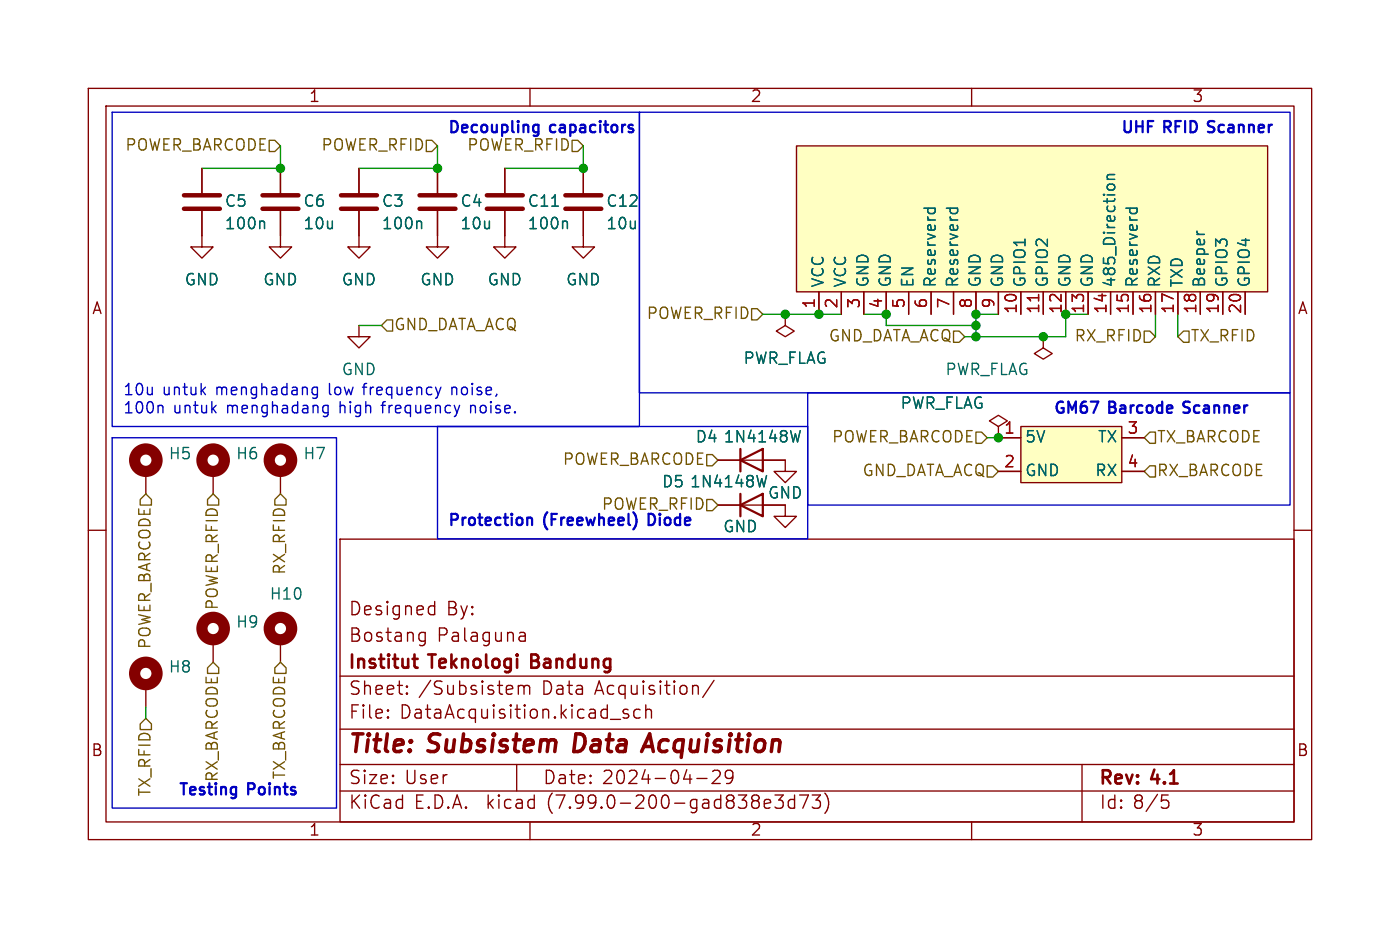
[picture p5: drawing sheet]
<svg xmlns="http://www.w3.org/2000/svg" width="158mm" height="105mm" viewBox="0 0 158 105" stroke-linecap="round" stroke-linejoin="round" font-family="sans-serif">
<g fill="none" stroke="#840000" stroke-width=".15">
<path d="M10 10h138.5v85h-138.5zM12 12h134.5v81h-134.5zM22.9 19.1v2.7M31.7 19.1v2.7M40.6 19.1v2.7M49.5 19.1v2.7M57.1 19.1v2.7M60 10v2M66 19.1v2.7M90.2 16.5h53.3v16.5h-53.3zM110 10v2M22.9 23.9v4h1.2l-1.2 1.3-1.3-1.3h1.3"/>
<path d="M31.7 23.9v4h1.3l-1.3 1.3-1.2-1.3h1.2M40.6 36.8v1.3h1.3l-1.3 1.3-1.2-1.3h1.2M40.6 23.9v4h1.3l-1.3 1.3-1.2-1.3h1.2M49.5 23.9v4h1.3l-1.3 1.3-1.2-1.3h1.2M57.1 23.9v4h1.3l-1.3 1.3-1.2-1.3h1.2M66 23.9v4h1.3l-1.3 1.3-1.2-1.3h1.2M88.9 35.6v1.2l1 .7-1 .6-1-.6 1-.7M88.9 35.6h.1M92.7 33v2.6M95.2 33v2.6M97.8 33v2.6M100.3 33v2.6"/>
<path d="M102.9 33v2.6M105.4 33v2.6M107.9 33v2.6M110.5 33v2.6M113 33v2.6M115.6 33v2.6M118.1 38.1v1.3l1 .6-1 .6-1-.6 1-.6M118.1 38.1h.1M118.1 33v2.6M120.6 33v2.6M123.2 33v2.6M125.7 33v2.6"/>
<path d="M128.3 33v2.6M130.8 33v2.6M133.3 33v2.6M135.9 33v2.6M138.4 33v2.6M141 33v2.6M10 60h2M16.5 53.3v2.6M24.1 53.3v2.6M31.7 53.3v2.6M81.3 57.2h7.6v1.2h1.3l-1.3 1.3-1.3-1.3h1.3M81.3 52.1h7.6v1.2h1.3l-1.3 1.3-1.3-1.3h1.3"/>
<path d="M113 48.3l1-.7-1-.6-1 .6 1 .7v1.2M113 49.5h.1M113 49.5h2.6M113 53.3h2.6M115.6 48.3h11.4v6.3h-11.4zM127 49.5h2.5M127 53.3h2.5M146.5 60h2M16.5 77.5v2.5M24.1 72.4v2.5M31.7 72.4v2.5M38.5 61h108v32h-108z"/>
<path d="M38.5 76.5h108M46.1 78.4v.1v.1M46.1 77.6v.1v.1M47.7 71.6h.4M48.1 71.6v1.2a.41 .41 0 0 1-.5 .3M48.1 72.5l-.4 .1M48.8 68.6h.4M49.2 68.1v1.5M49.2 69.5l-.4 .1M58.7 77.6v1M58.7 77.7a.37 .37 0 0 1 .6 .1M59 71.6h.3l.2 .2v.8"/>
<path d="M59.3 77.8l.2-.2h.4l.1 .2v.8M59.3 77.8v.8M59.5 72.5l-.5 .1M59.5 71.9l-.5 .1M73.1 79.8v1.5M78.8 77.6l.3 .2v.8M80.8 77l-1.2 1.9M38.5 89.5h108M38.5 86.5h108M38.5 82.5h108M43.9 81.1l.1 .1-.1 .1M43.9 80.3l.1 .1-.1 .1"/>
<path d="M58.5 86.5v3M60 93v2M69.1 81.4h1.2M71.1 80.3h-.3l-.3 .2 .1 .2 .5 .1 .1 .2-.1 .2-.1 .1-.5-.1M72.5 80.3h-.5l-.2 .2v.5l.1 .2 .1 .1 .5-.1M73.1 80.4a.37 .37 0 0 1 .7 .1v.8M78.9 88.1h1.1M81.5 87.3v.1v.4l-.9 .9h.9M82.2 87.3l-.1 .5 .2 .2 .4 .1 .3-.3M82.9 87.3a.99 .99 0 0 1-.4 1.4h-.2M87.7 90h1l-.5 .5a.41 .41 0 0 1 .5 .3v.4l-.2 .2-.5 .1-.3-.2M90 90.5h-.5l-.3 .2v.5l.2 .2 .1 .1 .5-.1"/>
<path d="M90 90v1.5M90.5 90h1l-.6 1.5M92 90h.9l-.5 .5a.41 .41 0 0 1 .5 .3v.4l-.2 .2-.5 .1-.2-.2M93.4 89.7a1.72 1.72 0 0 1 0 2.3M110 93v2M122.5 86.5v6.5M131.7 90.5h.3l.3 .3v.4l-.1 .2-.5 .1"/>
</g>
<path d="M72.9 84.5h.9M73.5 83l-.9 2" fill="none" stroke="#840000" stroke-width=".4"/>
<path d="M46.7 74.6h.6M47.1 75.6h.2" fill="none" stroke="#840000" stroke-width=".3"/>
<path d="M20.8 23.6h4.1M20.8 22.1h4.1M29.7 23.6h4.1M29.7 22.1h4.1M38.6 23.6h4.1M38.6 22.1h4.1M47.5 23.6h4.1M47.5 22.1h4.1M55.1 23.6h4.1M55.1 22.1h4.1M64 23.6h4.1M64 22.1h4.1" fill="none" stroke="#840000" stroke-width=".51"/>
<g fill="none" stroke="#006464" stroke-width=".15">
<path d="M126.2 19.8h-.8a.35 .35 0 0 0 .1 .5M29.8 25l.1 .2v.7M47.5 25l.2 .2v.7M64.1 25l.1 .2v.7M104.6 23.6h1.3M105.1 23.6l-.1 .3M105.8 23.6l.1 .3M107.1 23.6h1.3M107.6 23.6v.3M108.4 23.6v.3M125.4 21.3a.35 .35 0 0 1 .2-.5h.4a.35 .35 0 0 1 .2 .5M125.4 20.3h.8"/>
<path d="M127.5 23.6h1.2M128 23.6l-.1 .3M128.7 23.6v.3M135.5 26.2v.1M86.8 53.8l-.3 1.3M90.6 48.7l-.3 1.3"/>
</g>
<g fill="none" stroke="#840000" stroke-width="1.3">
<circle cx="16.5" cy="52.1" r="1.27"/>
<circle cx="24.1" cy="52.1" r="1.27"/>
<circle cx="31.7" cy="52.1" r="1.27"/>
<circle cx="16.5" cy="76.2" r="1.27"/>
<circle cx="24.1" cy="71.1" r="1.27"/>
<circle cx="31.7" cy="71.1" r="1.27"/>
</g>
<path d="M83.8 52.1l2.6-1.3v2.5zM83.8 57.2l2.6-1.3v2.5zM83.8 50.8v2.5M83.8 55.9v2.5" fill="none" stroke="#840000" stroke-width=".25"/>
<g fill="#ffffc2" stroke="#ffffc2" stroke-width=".11">
<path d="M115.6 48.3h11.4v6.3h-11.4z"/>
<path d="M90.2 16.5h53.3v16.5h-53.3z"/>
</g>
<path d="M117.6 33.3v.7" fill="none" stroke="#a90000" stroke-width=".15"/>
<g fill="none" stroke="#725600" stroke-width=".15">
<path d="M30.5 15.9h.6l.6 .6-.6 .6h-.6zM48.3 15.9h.6l.6 .6-.6 .6h-.6zM64.8 15.9h.6l.6 .6-.6 .6h-.6zM43.8 36.2h.6v1.3h-.6l-.6-.7zM85.1 34.9h.6l.7 .7-.7 .6h-.6zM107.9 37.5h.7l.6 .6-.6 .6h-.7zM129.5 37.5h.7l.6 .6-.6 .6h-.7zM134 37.5h.6v1.2h-.6l-.7-.6zM16.5 55.9l.6 .6v.7h-1.2v-.7zM24.1 55.9l.7 .6v.7h-1.3v-.7zM31.7 55.9l.7 .6v.7h-1.3v-.7zM80 56.5h.6l.7 .7-.7 .6h-.6z"/>
<path d="M80 51.4h.6l.7 .7-.7 .6h-.6zM110.5 48.9h.6l.7 .6-.7 .7h-.6zM111.8 52.7h.6l.6 .6-.6 .7h-.6zM130.2 52.7h.6v1.3h-.6l-.7-.7zM130.2 48.9h.6v1.3h-.6l-.7-.7zM23.5 75.6l.6-.7 .7 .7v.6h-1.3zM31.7 74.9l.7 .7v.6h-1.3v-.6zM15.9 81.9l.6-.6 .6 .6v.7h-1.2z"/>
</g>
<path d="M60.8 14.1l.2 .1M61 14.1l-.1 1.2M61 14.9l-.2 .1M59.9 58.6h.2l.1 .1v.7" fill="none" stroke="#0000c2" stroke-width=".25"/>
<g fill="none" stroke="#0000c2" stroke-width=".15">
<path d="M12.7 12.7h59.7v35.6h-59.7zM72.4 12.7h73.6v31.8h-73.6zM12.7 49.5h25.4v41.9h-25.4zM18.4 45.9v.8M35.3 44.4l.3 .3 .3-.1M35.9 43.8v1a.34 .34 0 0 1-.5 .2M35.9 43.9l-.3-.1-.3 .3M36.5 46.5l.3 .2h.3M37.1 45.9v1a.34 .34 0 0 1-.5 .2M37.1 45.9h-.3l-.3 .2M49.5 48.3h41.9v12.7h-41.9zM49.9 43.8l-.3 .9"/>
<path d="M52 45.9l-.3 .8M91.4 44.5h54.6v12.7h-54.6z"/>
</g>
<path d="M31.7 16.5v2.6h-8.8M49.5 16.5v2.6h-8.9M66 16.5v2.6h-8.9M40.6 36.8h2.6M86.4 35.6h8.8M97.8 35.6h2.5v1.2h10.2M113 35.6h-2.5v2.5M123.2 35.6h-2.6v2.5h-11.4M130.8 35.6v2.5M133.3 35.6v2.5M111.8 49.5h1.2M16.5 80v1.3" fill="none" stroke="#009600" stroke-width=".15"/>
<g fill="#009600" stroke="#009600" stroke-width=".15">
<circle cx="88.9" cy="35.6" r=".46"/>
<circle cx="92.7" cy="35.6" r=".46"/>
<circle cx="100.3" cy="35.6" r=".46"/>
<circle cx="120.6" cy="35.6" r=".46"/>
<circle cx="118.1" cy="38.1" r=".46"/>
<circle cx="66" cy="19.1" r=".46"/>
<circle cx="49.5" cy="19.1" r=".46"/>
<circle cx="31.7" cy="19.1" r=".46"/>
<circle cx="113" cy="49.5" r=".46"/>
<circle cx="110.5" cy="38.1" r=".46"/>
<circle cx="110.5" cy="36.8" r=".46"/>
<circle cx="110.5" cy="35.6" r=".46"/>
</g>
<g font-size="2.8" fill="#840000">
<text x="39.5" y="85.8">Title:</text>
<text x="48.6" y="85.8">Subsistem</text>
<text x="65.7" y="85.8">Data</text>
<text x="74.2" y="85.8">Acquisition</text>
</g>
<g font-size="2.1" fill="#840000">
<text x="39.5" y="69.9">Designed</text>
<text x="50.5" y="69.9">By:</text>
<text x="39.5" y="76.1">Institut</text>
<text x="39.5" y="72.9">Bostang</text>
<text x="48.8" y="76.1">Teknologi</text>
<text x="49.5" y="72.9">Palaguna</text>
<text x="60.7" y="76.1">Bandung</text>
<text x="39.5" y="81.6">File:</text>
<text x="39.5" y="78.9">Sheet:</text>
<text x="45.3" y="81.6">DataAcquisition.kicad_sch</text>
<text x="47.4" y="78.9">/Subsistem</text>
<text x="61.4" y="78.9">Data</text>
<text x="67.4" y="78.9">Acquisition/</text>
<text x="39.5" y="89">Size:</text>
<text x="45.8" y="89">User</text>
<text x="61.5" y="89">Date:</text>
<text x="68.2" y="89">2024-04-29</text>
<text x="124.5" y="89.2">Rev:</text>
<text x="130.5" y="89.2">4.1</text>
<text x="39.5" y="91.8">KiCad</text>
<text x="46.9" y="91.8">E.D.A.</text>
<text x="55.2" y="91.8">kicad</text>
<text x="62.1" y="91.8">(7.99.0-200-gad838e3d73)</text>
<text x="124.5" y="91.8">Id: 8/5</text>
</g>
<g font-size="1.8" fill="#840000">
<text x="35" y="11.8">1</text>
<text x="85" y="11.8">2</text>
<text x="135" y="11.8">3</text>
<text x="10.4" y="35.8">A</text>
<text x="146.9" y="35.8">A</text>
<text x="10.3" y="85.8">B</text>
<text x="146.8" y="85.8">B</text>
<text x="35" y="94.8">1</text>
<text x="85" y="94.8">2</text>
<text x="135" y="94.8">3</text>
</g>
<g font-size="1.8" fill="#725600">
<text x="14.1" y="17.3">POWER_BARCODE</text>
<text x="36.3" y="17.3">POWER_RFID</text>
<text x="52.8" y="17.3">POWER_RFID</text>
<text x="44.6" y="37.7">GND_DATA_ACQ</text>
<text x="73.1" y="36.4">POWER_RFID</text>
<text x="93.7" y="38.9">GND_DATA_ACQ</text>
<text x="121.5" y="38.9">RX_RFID</text>
<text x="134.8" y="38.9">TX_RFID</text>
<text x="63.6" y="52.9">POWER_BARCODE</text>
<text x="94.1" y="50.4">POWER_BARCODE</text>
<text x="131" y="50.4">TX_BARCODE</text>
<text x="68" y="58">POWER_RFID</text>
<text x="97.5" y="54.2">GND_DATA_ACQ</text>
<text x="131" y="54.2">RX_BARCODE</text>
<text x="32.6" y="65.1" transform="rotate(-90 32.6 65.1)">RX_RFID</text>
<text x="25" y="69.1" transform="rotate(-90 25 69.1)">POWER_RFID</text>
<text x="17.3" y="73.6" transform="rotate(-90 17.3 73.6)">POWER_BARCODE</text>
<text x="25" y="88.6" transform="rotate(-90 25 88.6)">RX_BARCODE</text>
<text x="32.6" y="88.3" transform="rotate(-90 32.6 88.3)">TX_BARCODE</text>
<text x="17.3" y="90.2" transform="rotate(-90 17.3 90.2)">TX_RFID</text>
</g>
<g font-size="1.8" fill="#0000c2">
<text x="50.8" y="15.2">Decoupling</text>
<text x="62.4" y="15.2">capacitors</text>
<text x="127" y="15.2">UHF</text>
<text x="131.9" y="15.2">RFID</text>
<text x="137.3" y="15.2">Scanner</text>
<text x="14" y="44.9">10u</text>
<text x="14" y="47">100n</text>
<text x="18.4" y="44.9">untuk</text>
<text x="19.6" y="47">untuk</text>
<text x="24.5" y="44.9">menghadang</text>
<text x="25.7" y="47">menghadang</text>
<text x="37.4" y="44.9">low</text>
<text x="38.6" y="47">high</text>
<text x="38.6" y="42.7">GND</text>
<text x="41.4" y="44.9">frequency</text>
<text x="43.5" y="47">frequency</text>
<text x="51.5" y="44.9">noise,</text>
<text x="53.6" y="47">noise.</text>
<text x="119.4" y="47">GM67</text>
<text x="125.7" y="47">Barcode</text>
<text x="134.5" y="47">Scanner</text>
<text x="50.8" y="59.7">Protection</text>
<text x="61.7" y="59.7">(Freewheel)</text>
<text x="73.9" y="59.7">Diode</text>
<text x="20.3" y="90.2">Testing</text>
<text x="28.2" y="90.2">Points</text>
</g>
<g font-size="1.8" fill="#006464">
<text x="25.4" y="23.7">C5</text>
<text x="34.3" y="23.7">C6</text>
<text x="43.2" y="23.7">C3</text>
<text x="52.1" y="23.7">C4</text>
<text x="59.7" y="23.7">C11</text>
<text x="68.6" y="23.7">C12</text>
<text x="25.4" y="26.2">100n</text>
<text x="34.3" y="26.2">10u</text>
<text x="43.2" y="26.2">100n</text>
<text x="52.1" y="26.2">10u</text>
<text x="59.7" y="26.2">100n</text>
<text x="68.6" y="26.2">10u</text>
<text x="20.9" y="32.6">GND</text>
<text x="29.8" y="32.6">GND</text>
<text x="38.6" y="32.6">GND</text>
<text x="47.5" y="32.6">GND</text>
<text x="55.2" y="32.6">GND</text>
<text x="64" y="32.6">GND</text>
<text x="93.5" y="32.5" transform="rotate(-90 93.5 32.5)">VCC</text>
<text x="96.1" y="32.5" transform="rotate(-90 96.1 32.5)">VCC</text>
<text x="98.6" y="32.5" transform="rotate(-90 98.6 32.5)">GND</text>
<text x="101.2" y="32.5" transform="rotate(-90 101.2 32.5)">GND</text>
<text x="103.7" y="32.5" transform="rotate(-90 103.7 32.5)">EN</text>
<text x="106.2" y="32.5" transform="rotate(-90 106.2 32.5)">Reserverd</text>
<text x="108.8" y="32.5" transform="rotate(-90 108.8 32.5)">Reserverd</text>
<text x="111.3" y="32.5" transform="rotate(-90 111.3 32.5)">GND</text>
<text x="113.9" y="32.5" transform="rotate(-90 113.9 32.5)">GND</text>
<text x="116.4" y="32.5" transform="rotate(-90 116.4 32.5)">GPIO1</text>
<text x="118.9" y="32.5" transform="rotate(-90 118.9 32.5)">GPIO2</text>
<text x="121.5" y="32.5" transform="rotate(-90 121.5 32.5)">GND</text>
<text x="124" y="32.5" transform="rotate(-90 124 32.5)">GND</text>
<text x="126.6" y="32.5" transform="rotate(-90 126.6 32.5)">485_Direction</text>
<text x="129.1" y="32.5" transform="rotate(-90 129.1 32.5)">Reserverd</text>
<text x="131.6" y="32.5" transform="rotate(-90 131.6 32.5)">RXD</text>
<text x="134.2" y="32.5" transform="rotate(-90 134.2 32.5)">TXD</text>
<text x="136.7" y="32.5" transform="rotate(-90 136.7 32.5)">Beeper</text>
<text x="139.3" y="32.5" transform="rotate(-90 139.3 32.5)">GPIO3</text>
<text x="141.8" y="32.5" transform="rotate(-90 141.8 32.5)">GPIO4</text>
<text x="84.1" y="41.5">PWR_FLAG</text>
<text x="101.9" y="46.5">PWR_FLAG</text>
<text x="107" y="42.7">PWR_FLAG</text>
<text x="19.1" y="52.3">H5</text>
<text x="26.7" y="52.3">H6</text>
<text x="34.3" y="52.3">H7</text>
<text x="78.7" y="50.4">D4</text>
<text x="81.9" y="50.4">1N4148W</text>
<text x="116.1" y="50.4">5V</text>
<text x="124.2" y="50.4">TX</text>
<text x="74.9" y="55.4">D5</text>
<text x="78.1" y="55.4">1N4148W</text>
<text x="86.9" y="56.7">GND</text>
<text x="116.1" y="54.2">GND</text>
<text x="123.9" y="54.2">RX</text>
<text x="81.8" y="60.5">GND</text>
<text x="26.7" y="71.3">H9</text>
<text x="30.5" y="68.1">H10</text>
<text x="19.1" y="76.4">H8</text>
</g>
<g font-size="1.8" fill="#a90000">
<text x="92.5" y="35" transform="rotate(-90 92.5 35)">1</text>
<text x="95" y="35" transform="rotate(-90 95 35)">2</text>
<text x="97.5" y="35" transform="rotate(-90 97.5 35)">3</text>
<text x="100.1" y="35" transform="rotate(-90 100.1 35)">4</text>
<text x="102.6" y="35" transform="rotate(-90 102.6 35)">5</text>
<text x="105.2" y="35" transform="rotate(-90 105.2 35)">6</text>
<text x="107.7" y="35" transform="rotate(-90 107.7 35)">7</text>
<text x="110.2" y="35" transform="rotate(-90 110.2 35)">8</text>
<text x="112.8" y="35" transform="rotate(-90 112.8 35)">9</text>
<text x="115.3" y="35.6" transform="rotate(-90 115.3 35.6)">10</text>
<text x="117.9" y="35.6" transform="rotate(-90 117.9 35.6)">11</text>
<text x="120.4" y="35.6" transform="rotate(-90 120.4 35.6)">12</text>
<text x="122.9" y="35.6" transform="rotate(-90 122.9 35.6)">13</text>
<text x="125.5" y="35.6" transform="rotate(-90 125.5 35.6)">14</text>
<text x="128" y="35.6" transform="rotate(-90 128 35.6)">15</text>
<text x="130.6" y="35.6" transform="rotate(-90 130.6 35.6)">16</text>
<text x="133.1" y="35.6" transform="rotate(-90 133.1 35.6)">17</text>
<text x="135.6" y="35.6" transform="rotate(-90 135.6 35.6)">18</text>
<text x="138.2" y="35.6" transform="rotate(-90 138.2 35.6)">19</text>
<text x="140.7" y="35.6" transform="rotate(-90 140.7 35.6)">20</text>
<text x="113.6" y="49.3">1</text>
<text x="113.6" y="53.1">2</text>
<text x="127.6" y="49.3">3</text>
<text x="127.6" y="53.1">4</text>
</g>
</svg>
